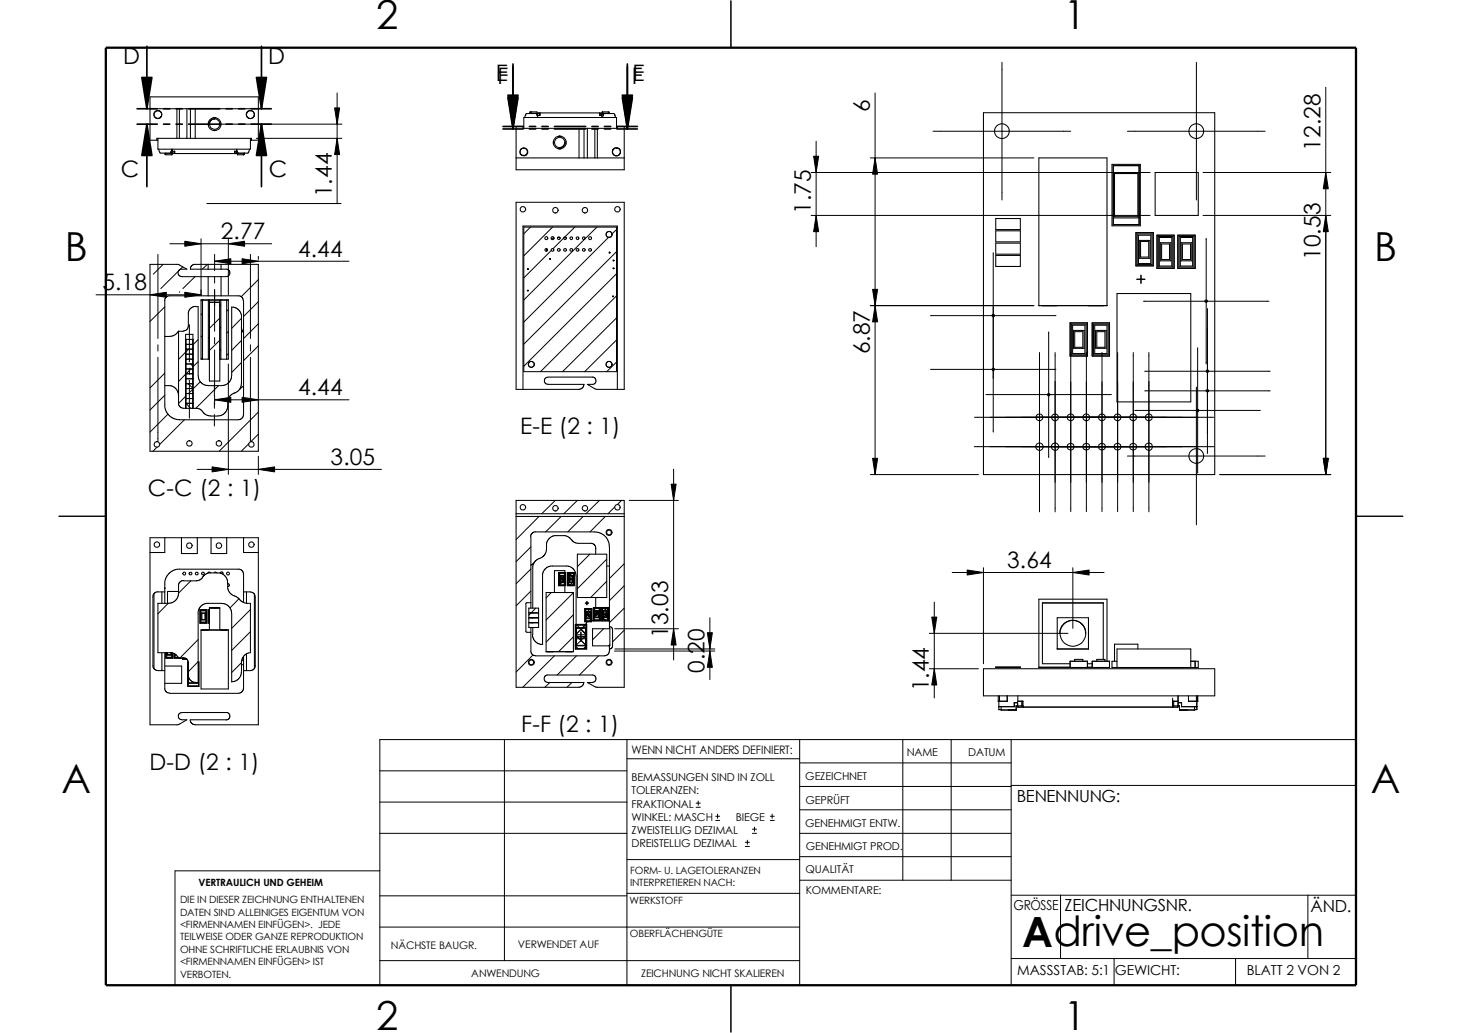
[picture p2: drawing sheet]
<svg xmlns="http://www.w3.org/2000/svg" width="297mm" height="210mm" viewBox="0 0 297 210" stroke-linecap="round" stroke-linejoin="round" font-family="sans-serif">
<g fill="none" stroke="#000" stroke-width=".2">
<path d="M68.5 18.9v22.5M177.8 18.9v77.5M203.6 12.7v27.9M243.1 12.7v27.9M269.4 17.7v78.7M44.6 25.2h24.9M52.1 28.1h17.4M68 21.9h1l-.5 3.3zM68.5 28.1l.5 3.3h-1zM164.8 35.1h68.9M165.3 31.7h1l-.5 3.4zM165.8 28.7v21.4"/>
<path d="M176.8 32.1h33.3M177.8 32.1l.5 3.3h-1zM189.6 26.7h27.9M229.1 26.7h27.9M244.4 35.1h26M269.4 35.1l.5 3.3h-1zM19.5 59.9h21.3M30.5 59.9l3.3-.5v1zM32.1 51.7v17.1M33.1 53.7l-1.9 2M34.5 49.5h20.7M36.5 59.3l-.1 .1"/>
<path d="M37.1 54.2l-4.4 4.4M37.5 59.4l3.3 .5-3.3 .5zM37.5 49l3.3 .5-3.3 .5zM39.6 56.2l-2.4 2.4M40.8 48.5v11.5M42 41.4h27.3M42.1 53.7l-1 1M43.6 53.1l3.3-.5v1zM43.6 51.7v3.3M43.6 56.3v1.2M43.6 58.8v8.5M43.6 53.1h27.3"/>
<path d="M46.4 49.5l3.3-.5v1zM46.4 48.5v11.5M49.2 52.6l3.3 .5-3.3 .5zM50.9 51.7v17.1M52.5 56.8l-3.5 3.5M52.5 52.1v.6M107.8 46.1l-1.4 1.4M112 50.9l-5.6 5.6M112.3 46.1l-5.9 5.9M114.5 48.4l-2.2 2.1M116.8 46.1l-2 2M118.8 48.6l-12.4 12.4"/>
<path d="M121.3 46.1l-2.5 2.5M123.7 48.2l-17.3 17.2M125.3 46.7l-1 .8M125.3 51.1l-18.9 18.8M125.3 55.6l-18.9 18.8M164.8 43.8h68.9M165.8 43.8l.5 3.3h-1zM177.3 58.8h1l-.5 3.3zM201.8 51.4v36.4M244.4 43.8h26M245.1 48.4v25.6M269.4 43.8l.5 3.3h-1z"/>
<path d="M32.1 70.1v1.2M32.1 72.6v17.1M33.5 75.8l-3 3M33.5 62.4l-3 2.9M37.7 76l-1.4 1.5M38.3 78l.9 .9M38.3 71l-2 2M38.5 66v7.5M38.5 74.8v1.3M38.5 77.3v7.7M38.7 74l.5 .4M38.8 75l-1 .9"/>
<path d="M39.2 79.1l-.9 .9M40.3 69l-1.1 1.1M40.3 73.5l-1.1 1M40.7 77.6l-1.5 1.4M41.1 68.2l-.3 .3M41.1 72.6l-.3 .3M41.1 63.7l-.3 .3M42.3 68.6l.2 .2M42.3 64.1l.2 .2M43.6 68.6v1.2M43.6 71.1v11.9M44.4 78.4l-4.6 4.6"/>
<path d="M44.7 64.6l-2.2 2.1M44.7 69.1l-2.2 2.1M44.7 70.9l.2 .2M44.7 66.4l.2 .2M44.7 61.9l.2 .2M46.4 62.9l-.3 .3M46.4 67.4l-.3 .3M46.4 71.9l-.3 .3M46.4 74v22.4M49.1 64.7l-2 2M49.1 69.2l-2 2M49.1 73.7l-2 2"/>
<path d="M50.9 70.1v1.2M50.9 72.6v17.1M52.5 61.3l-3 3M52.5 65.8l-3 3M52.5 70.3l-3 3M125.3 60.1l-15.5 15.4M125.3 64.6l-11 10.9M125.3 69.1l-6.5 6.4M125.3 73.6l-2 1.9M176.8 62.1h33.3M177.8 62.1l.5 3.3h-1zM189.1 75.1h25.4"/>
<path d="M189.1 64.1h25.4M211.2 71.6v32.4M213.1 67.4v25.6M214.4 71.6v32.4M217.5 71.6v32.4M220.7 71.6v32.4M223.9 71.6v32.4M227.1 71.6v32.4M230.2 71.6v32.4M232.3 61.2h25.5M232.6 79.4h25.5M232.6 75.4h25.5"/>
<path d="M233.4 71.6v32.4M243.1 78.7v27.9M243.3 70.7v25.4M245.3 62.7v29.5M31.9 90.8l-.8 .9M33.5 80.3l-3 3M34.1 84.2l-3.6 3.6M37.5 85.3l-5.1 5M37.7 80.5l-1.4 1.5M37.8 82l1 1M40 95.4h37.5M43.1 94.9l3.3 .5-3.3 .5z"/>
<path d="M43.6 84.2v2.4M43.6 81.2l3.3-.5v1zM43.6 81.2h27.3M49.2 80.7l3.3 .5-3.3 .5zM50.5 90.2l-1.5 1.5M52.5 95.4l3.3-.5v1zM52.5 83.7l-8 8M52.5 88.2l-1.5 1.5M52.5 92.7v3.7M136.4 98.4h1l-.5 3.3zM136.9 95.3v38.8M176.8 96.4h22"/>
<path d="M177.3 93.1h1l-.5 3.3zM197.9 90.8h48.8M198 84.8h48.6M200.3 80.2h25.5M229.1 92.7h27.9M230.5 83.4h25.6M247.8 96.4h22.6M268.9 93.1h1l-.5 3.3zM38.8 118l-2.5 2.5M107.9 111.1l-3 3M107.9 115.6l-3 3M109.5 104.9l-4.6 4.7"/>
<path d="M112.8 101.7l-2.7 2.7M113.5 116.6l1.4 1.4M113.5 118.8l.2 .2M113.8 116.4l-.2 .2M114 104.9l-3.1 3.2M114.5 117.9l-.4 .4M114.7 117.7l-1 1M114.8 117.6l-1.2 1.2M114.9 117.6l-1.4 1.4M115.3 118.4l.6 .6M115.5 116.3l1.2 1.2M115.9 116.5l-.4 .5"/>
<path d="M116.5 118.2l-.6 .6M117.3 101.7l-2.7 2.7M118.5 104.9l-3.1 3.2M119.8 112.6l-2.5 2.5M121.8 101.7l-2.8 2.7M123 104.9l-3.1 3.2M123.3 113.6l-6 6M123.3 118.1l-3.3 3.3M124.9 103l-1.4 1.4M126.3 101.7l-.9 .8M126.8 114.6l-3 3M126.8 119l-3 3"/>
<path d="M127.8 101.7h10M193.5 116.3h30.8M196.5 115.8l3.3 .5-3.3 .5zM199.8 115.4v19.5M218 116.3l3.3-.5v1zM218 115.4v12.3M34.2 122.6l-2.1 2.1M40.3 130l-3.7 3.7M40.3 134.5l-2 2M48.6 121.7l-1.9 1.8M49.1 134.7l-2 2M50.9 123.9l-3.8 3.8"/>
<path d="M50.9 128.4l-3.8 3.8M107.9 120.1l-3 3M107.9 124.6l-.5 .4M108.3 133.1l-3.4 3.5M108.8 123.6l-.9 .9M109.4 127.5h.1M111.7 138.7l-1 1M112 120.4l-1 1.1M112.6 133.3l-6.4 6.4M116.2 138.7l-1 1M116.5 129.4l-3 3M116.5 120.4l-5.5 5.6"/>
<path d="M116.5 124.9l-5.5 5.6M116.9 131.2l.7 .7M117 129.1l2.1 2M117 126.9l2.2 2.1M117.1 133.3l-3.9 3.9M118 130.1h.1M118.7 129.4h.1M118.8 124.2l1.4 1.4M118.9 127l-1.9 1.9M119.1 129.1l-2.1 2M119.1 131.3l-.5 .5M119.3 124.4l-.1 .1"/>
<path d="M120 123.7l-1.2 1.1M120.2 125.6l-.7 .7M120.6 123.7l1.4 1.4M120.6 125.9l.2 .3M121.1 124.8h.1M121.2 124.7h.1M121.6 133.3l-3.9 3.9M122 124l-1.4 1.3M122.3 125.3l.8 .9M122.5 123.4l-.2 .3M122.6 123.4l1.1 1.1-1.4 1.4M122.6 127.8l-2.2 2.2"/>
<path d="M123.9 131l-.2 .2M124.8 132.3h20.4M124.9 127.8h12.9M124.9 131.9h20.3M126.8 123.6l-3 2.9M126.8 128.1l-2.3 2.3M136.9 127.8l.5 3.3h-1zM143.7 128.6h1l-.5 3.3zM144.2 132.3l.5 3.3h-1zM144.2 125.5v12.6M188.8 128.7h28.2M188.8 135.9h10"/>
<path d="M189.3 125.4h1l-.5 3.3zM189.8 135.9l.5 3.3h-1zM189.8 122.3v19.5M77.2 156.6h50.2M102.5 150.3v44.9M127.4 154.2h35.1M127.4 150.3v49.9M162.5 155h42.9M162.5 159.8h42.9M162.5 150.3v49.9M183.4 150.3v28.6M193.2 150.3v28.6"/>
<path d="M205.4 159.6h70.1M205.4 150.3v49.9M275.5 150.3h-198.3v49.9M77.2 177h-41.6v23.2M77.2 169.3h50.2M77.2 163h50.2M127.4 174.7h35.1M141.4 164h.9M141.4 163.2h.9M141.9 162.8v.8M145.4 166.7h.8M145.4 165.9h.8"/>
<path d="M145.8 165.4v.9M151.4 172h.9M151.4 171.2h.9M151.8 170.7v.9M152.9 169.3h.8M152.9 168.5h.8M153.3 168.1v.8M156.5 166.7h.8M156.5 165.9h.8M156.9 165.4v.9M162.5 174.1h42.9M162.5 169.3h42.9"/>
<path d="M162.5 178.9h42.9M162.5 164.5h42.9M77.2 188.4h85.3M77.2 182h50.2M77.2 195.2h85.3M127.4 181.5h35.1M205.4 181.9h70.1M205.4 194.8h70.1M215.5 181.9v12.9M226.4 194.8v5.4M251 194.8v5.4M265.7 181.9v12.9"/>
</g>
<g fill="none" stroke="#000" stroke-width=".21">
<path d="M148.5 .2v9.5M30.5 22.1h22M31.9 28.5v-.4h19.2v.4M32.1 28.1v2.2h18.8v-2.2M32.1 28.5h-1.6v-8.8h22v8.8h-1.6M32.3 30.3l.3 .8 2.2 .1M32.7 23.7l-.4 .3-.8-.1-.2-.4 .2-.8 .4-.2 .7 .1 .2 .5-.1 .6M33.5 31.1v.3h.2M34.7 30.9h.1M34.7 30.9l-.1 .2M34.9 30.3l-.2 .6M35 30.9v.2z"/>
<path d="M35 30.9h-.2v.3M35 30.3v.4h.5v.5M35.1 31.1l13 .1M35.4 30.7v.4M35.5 31.1h-.6v.4h-1.2v-.3M35.9 22.1v6M36.4 22.1v6M38 22.1v6M38.7 22.1v6M39.7 22.1v6M42.3 24.9v.6M43.3 24h.6"/>
<path d="M43.3 26.5h.6M43.6 24.2l-.7 .2-.3 .4-.1 .4M44.9 25v.4M47.7 31.1h.5v.4h1.3M47.7 30.7v.4M48.1 30.3l.1 .6M48.1 30.4v.3M48.1 30.7h-.4v.5M48.4 31.1l-.3-.2v.3M48.4 31.1v.1M49.4 31.4h.3M49.4 31.2v.3"/>
<path d="M49.6 31.1v.3M50.7 30.3l-.3 .8-2 .1M51.6 23.6l-.5 .4h-.5l-.5-.5v-.5l.5-.5h.5l.5 .5v.7M104.9 32.1h21.9M106.3 25.7v.4h19.1v-.4M106.4 26.1v-2.2h18.9v2.2M106.4 25.7h-1.5v8.8h21.9v-8.8h-1.5M106.8 23.3l-.2 .6M106.8 23.3h.1M106.8 23.3l.1-.2h2.1l.1 .2M107.7 23.1v-.3l1.4-.1v.4h.6M107.7 23l1.2 .1"/>
<path d="M107.9 22.7v.3M109.1 23.2l.2 .7M109.1 23.3h.1M109.2 23.1l-.1 .2M109.6 23.1v.4M109.7 22.9v.6h-.5v.2M112.4 28.7v.5M113.4 30.2h.6M113.4 27.7h.6M114.8 29l-.4 .8-.7 .2M115 28.7v.6M117.6 26.1v6"/>
<path d="M118.7 26.1v6M119.3 26.1v6M120.9 26.1v6M121.4 26.1v6M121.8 22.9v.6h.5v.4M121.8 23.1h.6v-.4l1.4 .1v.3M121.9 23.1v.4M122.3 23.1v.2M122.6 23.3l-.2 .6M122.6 23.3h.1M122.6 23.3l.1-.2h2.1l.1 .2M123.6 22.7v.3"/>
<path d="M123.8 23h-1.2v.3h-.3v-.4h-13v.2M124.9 23.2l.1 .7M124.9 23.3h.1M199.8 22.9h47v73.5h-47zM225.9 33.4h5.8v12.5h-5.8zM226.2 33.7h5.2v12h-5.2zM226.2 35.1h5.2M226.4 35.3h4.8v8.7h-4.8zM234.7 35.1h8.8v8.7h-8.8zM42.3 53.7v1M42.3 56.2v3.9M44.9 53.7v1"/>
<path d="M44.9 56.2v3.9M46 56.2l.4-.2 .3-.5-.1-.6-.4-.2h-7.5v-.3l.2-.3 .5-.4h13.1v38h-22v-38h5.7l1.8 1h-1.3l-.4 .2-.1 .9 .4 .3 .4 .1h9M104.9 41.1h21.9v38l-5.9-.1-1.6-.9h1.3l.3-.2 .2-.8-.5-.5h-9.3l-.5 .2-.2 .3 .2 .8 .5 .2h7.4l-.2 .6-.3 .3-.6 .1h-12.7zM106.4 46.1h18.9v29.4h-18.9zM107.1 59h.2l.1 .1h-.2zM111 50.5v.6M111.6 52.6l.2-.1v.2h-.1zM112.5 48.3l-.5 .3M112.8 43.3h.1M113.3 48.3h.5M114.6 48.3h.5M118.7 43.3h.2"/>
<path d="M123.7 51.3l.1-.1 .1 .2zM123.8 51.2v.2M124.5 54.5l.2-.1 .1 .2h-.2zM202.3 44.4h5v2.3h-5zM202.3 46.9h5v2.2h-5zM202.3 49.4h5v2.2h-5zM202.3 51.9h5v2.2h-5zM226.2 44.3h5.2M226.2 45.6h5.2M226.9 59.6h15v22.1h-15zM230.8 47.3h3.5v6.7h-3.5zM231 56.7h1.6"/>
<path d="M231 56.8h1.6M231.1 47.5h3v6.3h-3zM231.3 47.8h2.5v5.8h-2.5zM231.5 48.9h2.1v3.6h-2.1zM231.7 49.1h1.7v3.1h-1.7zM231.8 55.9v1.7M235.1 47.8h3.4v6.7h-3.4zM235.3 48h3v6.3h-3zM235.5 48.3h2.6v5.8h-2.6zM235.8 49.3h2.1v3.7h-2.1zM236 49.6h1.6v3.1h-1.6zM239.3 47.8h3.5v6.7h-3.5z"/>
<path d="M239.6 48h3v6.3h-3zM239.8 48.3h2.5v5.8h-2.5zM240 49.3h2.1v3.7h-2.1zM240.2 49.6h1.7v3.1h-1.7zM33.5 78.4h1.2l.7 .3 .5 .5 .4 1.1M36.2 67.3l-.4 .6-.6 .3-1.7 .2M37.3 67.3h-1v14.9l.1 .3 .3 .3 .6 .2h3l.5 .3 .9 .9 .7 .3h2.3l.7-.3 .5-.5 .3-.8 .2-1.8 .5-.8 .8-.4M37.8 73h1.4M37.8 80h1.4M37.8 79h1.4M37.8 78h1.4M37.8 77h1.4"/>
<path d="M37.8 75.9h1.4M37.8 75h1.4M37.8 74h1.4M37.8 72h1.4M37.8 71h1.4M37.8 70h1.4M37.8 69h1.4M39.8 62.3h.5v14.6l.6 1 .8 .4 3.4 .1M39.8 62.3l-.8 .1-.6 .6-.1 .4-.1 3.1-.3 .6-.6 .2M41.1 61v12M42.3 61v12M42.5 61v16.4h2.2v-16.4"/>
<path d="M42.5 61.4h2.2M44.9 61v12M45.1 78.3l.7-.1 .6-.3 .3-.4 .3-.7 .1-14.4h.4l.8 .4 .5 .6 .3 .6v14l-.4 1.1-.5 .5-.6 .2M46.1 61v12M46.4 61v12h-1.7M46.4 61h-5.6v12h1.7M49.1 66.4v.5l.3 .7M49.4 61.1l-.2-.6-.5-.4h-14.5l-.6 .5-.1 22.2 .4 1.1 .9 .9 .7 .3 1 .2h12l.5-.2 .3-.3 .2-.5v-23.2M49.5 78.5l-.5 .3-.3 .4M106.3 79.1v-33.2h19.1v33.2M124.5 60.2l.1-.1v.2h-.1zM217.4 65.6h3.5v6.7h-3.5z"/>
<path d="M217.7 65.9h3v6.2h-3zM217.9 66.1h2.5v5.7h-2.5zM218.1 67.1h2.2v3.7h-2.2zM218.4 67.4h1.6v3.2h-1.6zM221.9 65.6h3.5v6.7h-3.5zM222.2 65.9h3v6.2h-3zM222.4 66.1h2.5v5.7h-2.5zM222.6 67.1h2.1v3.7h-2.1zM222.8 67.4h1.7v3.2h-1.7zM224.9 62.1v-30h-13.8v30h13.9M244.8 61.1l.3-.1 .2 .2-.3 .2zM245.1 79.3l.3-.1a.26 .26 0 0 1 .1 .4 .26 .26 0 0 1-.4-.1z"/>
<path d="M37.7 83v-15.1h1.5v15.1M37.8 82h1.4M37.8 81h1.4M38.4 89.6h.2M44.4 89.6h.2M243.1 83.2a.26 .26 0 0 1 .4 .1 .26 .26 0 0 1-.1 .4l-.3-.2zM12 104.9h9.5M33.5 119.4v.2M33.5 109.3v3h-3M36.9 109.3v3.2h3.2v-3.2M37.2 116.4l.2-.2 .2 .1 .1 .4a.3 .3 0 0 1-.4 .1 .3 .3 0 0 1-.1-.4zM37.3 118l-.6 .1-.4 .5v2"/>
<path d="M38.5 116.4l.4-.1 .1 .2-.1 .3-.4-.1zM39.7 116.4l.4-.1 .2 .2-.2 .3-.4-.1zM41 116.4l.4-.1 .1 .2-.1 .3-.4-.1zM42.8 116.4l-.4-.2-.2 .3M42.8 116.4l-1.1 .3-.9 1-.5 .3h-3M42.8 116.4h1.9l.7 .3 .7 .8 .1 .9M42.9 109.3v3.2h3.2v-3.2M43.5 116.4l.4-.2 .1 .2M44.7 116.5a.31 .31 0 0 1 .5-.2 .31 .31 0 0 1 .1 .4M46.1 116.4l.2-.2 .2 .1 .1 .4a.3 .3 0 0 1-.4 .1 .3 .3 0 0 1-.1-.4zM46.2 118.6a.3 .3 0 0 1 .4 .3 .3 .3 0 0 1-.3 .3M46.3 119.2v.6l.3 .5 .5 .6 .9 .3 1.4 1.2 1.5 .2v10l-.9 .3-.8 1-.3 3.3-.7 1-1.1 .4v-14l-.2-.7-.5-.8-.8-.4-3.3-.1h-.6l-.7 .4-.5 .6-.2 .6v14.5l-.9-.1-.5-.2-.5-.6-.1-.6"/>
<path d="M46.3 118.4v.8M49.5 109.3v3h3M104.9 104.4h21.9M104.9 104.9h21.9M107.9 109.1v14.5M108.6 114.2l-.7 .7M112.8 103.8h.1M113.5 116.3h1.4v2.7h-1.4zM113.6 116.4h1.2v2.5h-1.2zM113.7 116.5h1v2.3h-1zM113.7 116.9h.9v1.5h-.9M113.9 117.1h.6v1.2h-.6z"/>
<path d="M113.9 117.6h.6M113.9 117.7h.6M114.2 117.3v.7M114.8 116.3v-.3h-2.2v4.4M114.8 119v1.4M115.3 116.3h1.4v2.7h-1.4zM115.4 116.4h1.2v2.5h-1.2zM115.5 116.5h1v2.3h-1zM115.6 116.9h.8v1.5h-.8zM115.7 117.1h.6v1.2h-.6zM115.7 117.6h.6M115.7 117.7h.6"/>
<path d="M116 117.3v.7M116.1 109.7l-.5-.6-.8-.3h-2.2l-.7 .3-.6 .6-.2 .5-.1 1.5-.3 1-.7 .6-.9 .4-.6 .6-.3 .7v8.6M116.2 109.7l.3 .4 .5 .3h3.4l.5 .4 .2 .6M117.3 112.6h6v8.8h-6zM118.7 103.8h.2M120.9 108.1l.6 .1 1.2 .5 .8 1 .3 .9v17.2M120.9 108.1h-12.4l-.6 .4-.1 .6M121 111.4v1.2M123.3 115h.5M275.5 104.9h9.5M31.3 120.7v15.2M32.9 120.3v2.3"/>
<path d="M32.9 132.6v3.7M33.5 120.3h-1.7l-.3 .1-.4 .6v14.5l.1 .3 .6 .4 1.7 .1M33.5 132.6v7.5l.3 .5 .7 .2M33.5 135.3h3.4v3.6h-3.4M33.7 132.6v1.1h1.4v-1M33.8 132.6v1h1.2v-.9M33.9 132.6v1h1v-1M33.9 132.6v.5h.9v-.5M34 132.6v.4h.7v-.4M34.5 132.6l1.1 .3 .7 .8 1.5 .1 .3 .4 .2 .5M35.4 132.8v.9h1.4M35.5 132.8v.8h.7"/>
<path d="M35.6 132.9v.7h.6M35.6 133v.1h.3M36.2 120.6v.6l-.3 .5-.9 .8-2.9 .1v10h2.4M36.3 120.2h-2.3v2.4M37.1 133.7v.2h.9M37.2 133.7v.2h.6M37.3 133.7h.3M38.2 134.6v4.8h2.1v-4.8M38.2 138.9h2.1M38.2 135.1h.1M38.2 134.6h.1M38.3 134.5h-.2v5h2.3v-5h-.1"/>
<path d="M38.3 137.5v1.2h1.9M40.3 135.1h.1M40.6 123.9h1.4v2.7h-1.4zM40.7 124h1.2v2.5h-1.2zM40.8 124.1h1v2.3h-1zM40.9 124.5h.8v1.5h-.8zM41 124.6h.7v1.3h-.7zM42.5 123.5h2.2zM42.5 123.5v4.5M42.5 124h.1M42.5 126.5h.1M42.5 123.9h-.1v2.7h.1"/>
<path d="M44.7 123.5v4.5M46.4 128v12h-5.6v-12h5.6M49.1 135.1h.4M49.1 134.2h.4M49.1 134.1h.4M49.5 133.4v6.5l-.2 .5-.5 .4-14.3 .1M49.5 122.4v-5.7l-.2-.6-.3-.3-.3-.1h-12.7l-.8 .2-.7 .5-.9 1.2-.1 .6v4.4M49.5 120.3h1.4M50.1 120.3v2.3M50.1 132.9v3.4M50.9 120.3l.4 .1 .3 .2 .3 .7v14M51.7 120.7v15.2"/>
<path d="M51.9 135.3l-.2 .5-.4 .4-1.8 .1M107.4 125.6h2v.9h-2zM107.4 126.6h2v.9h-2zM107.4 123.6h2v.9h-2zM107.4 124.6h2v.9h-2zM107.9 127.5v5l.3 .5 .3 .2 14.3 .1 .6-.2 .3-.4 .1-1.5M107.9 122.5l-1.1 .1v5.8l1.1 .1M107.9 124.5v.1M107.9 125.5v.1M107.9 126.5v.1M108.2 126.5v.1M108.2 124.5v.1"/>
<path d="M108.2 125.5v.1M108.2 127.5v1.4M111 120.4h5.5v12h-5.5zM116.9 126.9h2.3v5h-2.3zM117 127h2.1v4.8h-2.1zM117 131.2h2.1M117 127.6h2.1M117 126.9v-9.9l-.1-.7-.5-.8-1-.5h-3.6l-1 .5-.6 1.1v14.4l-.7-.1-.6-.4-.5-.7-.2-.9M117.1 127.6h1.9v3.5h-1.9zM117.1 129.4h1.9M117.2 129h1.7v.8h-1.7zM118 128.4v1.9"/>
<path d="M118.6 138.7l-.3 .7-.7 .3h-12.7v-38h21.9v38l-5.8-.1-1.7-.9h1.1l.5-.3 .2-.7-.5-.5h-9.5l-.5 .5 .1 .7 .6 .3h7.4M118.8 123.7h1.4v2.6h-1.4zM118.9 122.6h.7M119 123.7h1.1v2.5h-1.1zM119 123.8h1.1v2.4h-1.1zM119.1 124.2h.9v1.5h-.9zM119.2 124.4h.7v1.2h-.7zM119.2 125h.7M119.2 122.2v.7M119.4 126.3l-.4 .6M119.5 124.7v.6M120.2 126.1h.4"/>
<path d="M120.4 127.8h3.5v3.4h-3.5zM120.6 123.4h1.4v2.8h-1.4zM120.6 123.5h1.2v2.5h-1.2zM120.7 123.7h1v2.2h-1zM120.8 124.1h.9v1.4h-.9zM120.9 124.2h.7v1.2h-.7zM120.9 124.8h.7M121 121.4v2M121.2 124.5v.6M122.3 125.1l-.3 .1M122.3 123.4h1.4v2.8h-1.4zM122.3 123.5h1.2v2.5h-1.2z"/>
<path d="M122.4 123.7h1v2.2h-1zM122.5 124.1h.9v1.4h-.9zM122.6 124.2h.7v1.2h-.7zM122.6 124.8h.7M122.9 124.5v.6M123.7 125h.1M123.8 127.4h.4l.3 .5v3.5l-.3 .4-.4 .1M199.8 135.9h47v5.5h-47zM202.3 135.5h5v.1h-5zM217.4 135.6v-1.2h3.5v1.2M218 126.1l-1 .1-.9 .6-.6 1-.2 .9M218 126.1l.9 .1 .9 .6 .5 .8 .3 1.1"/>
<path d="M218.4 134.4v-.4h1.6v.4M220.9 134.9h1M221.1 131.9v-6.4h-6.3v6.4h6.4M222.8 134.4v-.4h1.7v.4M224.2 122.5v11.5M224.2 122.5h-12.4v12.4h5.6M224.9 134.4v-12.6h-13.8v13.8h14.3v-1.2h-3.5v1.2M226.9 135.6v-3.7h15v3.7M226.9 134.4h-1v1.2h17.6v-1.2h-1.6M231.2 131.9v-1h-4.8v3.5M242.8 134.4v1.2M37 144.8l-.5 .1-.3 .4 .2 .7 .6 .3h1l-1.7 .9-5.8 .1v-38h22v38h-12.8l-.6-.2-.3-.3-.2-.5"/>
<path d="M37 144.8h9.2l.4 .2 .1 .5-.1 .5-.6 .3h-7.3M202.8 141.4v1.1h1.9M202.9 143.6h3.2M202.9 142.5v1.7h.5M203.1 141.4v1.1M204.6 141.4v1.1M206.8 143.4v-.6h-.7v.8M206.8 141.4v1.1h1.1v1.2M206.8 143.4v.3h32.5M207.6 142.5v.9M207.9 143.4h-1.4v.9h-3.1v-.7M238.2 142.5h1.2"/>
<path d="M238.2 141.9v1.8M238.2 143.4h1.4v.9h3.1M238.5 142.5v.9M239.3 143.4v.3M239.3 141.4v1.1M239.3 143.4v-.6h.8v.8h3.1M241.5 141.4v1.1h1.9l-.1-1.1M242.7 144.2h.5M242.7 143.6v.7M243.1 141.4v1.1M243.2 142.5v1.7M148.5 200.2v9.5"/>
<circle cx="32.1" cy="23.3" r=".8"/>
<circle cx="43.6" cy="25.2" r="1.31"/>
<circle cx="43.6" cy="25.2" r="1.05"/>
<circle cx="50.9" cy="23.3" r=".79"/>
<circle cx="106.4" cy="30.9" r=".8"/>
<circle cx="106.4" cy="30.8" r=".76"/>
<circle cx="113.7" cy="29" r="1.05"/>
<circle cx="113.7" cy="28.9" r="1.3"/>
<circle cx="125.2" cy="30.9" r=".78"/>
<circle cx="125.3" cy="30.9" r=".82"/>
<circle cx="203.6" cy="26.6" r="1.49"/>
<circle cx="243.1" cy="26.6" r="1.49"/>
<circle cx="106.2" cy="42.5" r=".56"/>
<circle cx="107.3" cy="54.7" r=".11"/>
<circle cx="111" cy="50.8" r=".26"/>
<circle cx="111" cy="48.4" r=".29"/>
<circle cx="112.3" cy="50.8" r=".26"/>
<circle cx="112.3" cy="48.4" r=".29"/>
<circle cx="112.8" cy="42.7" r=".56"/>
<circle cx="113.5" cy="48.4" r=".26"/>
<circle cx="113.5" cy="50.8" r=".26"/>
<circle cx="114.8" cy="50.8" r=".26"/>
<circle cx="114.8" cy="48.4" r=".26"/>
<circle cx="116.1" cy="50.8" r=".26"/>
<circle cx="116.1" cy="48.4" r=".26"/>
<circle cx="117.3" cy="48.4" r=".26"/>
<circle cx="117.3" cy="50.8" r=".26"/>
<circle cx="118.6" cy="50.8" r=".26"/>
<circle cx="118.6" cy="48.4" r=".26"/>
<circle cx="118.8" cy="42.7" r=".55"/>
<circle cx="119.9" cy="50.8" r=".26"/>
<circle cx="119.9" cy="48.4" r=".29"/>
<circle cx="123.7" cy="47.6" r=".6"/>
<circle cx="124.7" cy="52.9" r=".11"/>
<circle cx="125.4" cy="42.5" r=".54"/>
<circle cx="107.9" cy="74" r=".59"/>
<circle cx="123.7" cy="74" r=".59"/>
<circle cx="201.8" cy="64.1" r=".25"/>
<circle cx="201.8" cy="75.1" r=".24"/>
<circle cx="245.3" cy="75.4" r=".25"/>
<circle cx="31.9" cy="90.3" r=".56"/>
<circle cx="38.5" cy="90.1" r=".56"/>
<circle cx="44.5" cy="90.1" r=".56"/>
<circle cx="51.1" cy="90.3" r=".56"/>
<circle cx="211.2" cy="84.8" r=".7"/>
<circle cx="211.2" cy="90.8" r=".73"/>
<circle cx="213.1" cy="80.2" r=".25"/>
<circle cx="214.4" cy="84.8" r=".7"/>
<circle cx="214.4" cy="90.8" r=".73"/>
<circle cx="217.5" cy="84.8" r=".7"/>
<circle cx="217.5" cy="90.8" r=".68"/>
<circle cx="220.7" cy="84.8" r=".7"/>
<circle cx="220.7" cy="90.8" r=".68"/>
<circle cx="223.9" cy="84.8" r=".7"/>
<circle cx="223.9" cy="90.8" r=".68"/>
<circle cx="227.1" cy="84.8" r=".7"/>
<circle cx="227.1" cy="90.8" r=".68"/>
<circle cx="230.2" cy="84.8" r=".7"/>
<circle cx="230.2" cy="90.8" r=".68"/>
<circle cx="233.4" cy="84.8" r=".7"/>
<circle cx="233.4" cy="90.8" r=".73"/>
<circle cx="243.1" cy="92.6" r="1.49"/>
<circle cx="31.9" cy="110.7" r=".54"/>
<circle cx="38.5" cy="110.9" r=".55"/>
<circle cx="44.5" cy="110.9" r=".56"/>
<circle cx="51.1" cy="110.7" r=".55"/>
<circle cx="106.2" cy="103.1" r=".56"/>
<circle cx="112.8" cy="103.3" r=".56"/>
<circle cx="118.8" cy="103.3" r=".54"/>
<circle cx="123.7" cy="108.2" r=".48"/>
<circle cx="123.7" cy="108.2" r=".6"/>
<circle cx="125.4" cy="103.1" r=".55"/>
<circle cx="107.9" cy="134.6" r=".6"/>
<circle cx="107.9" cy="134.6" r=".47"/>
<circle cx="123.7" cy="134.6" r=".6"/>
<circle cx="123.7" cy="134.6" r=".47"/>
<circle cx="218" cy="128.7" r="2.62"/>
</g>
<path d="M21.5 9.7h254v190.5h-254z" fill="none" stroke="#000" stroke-width=".47"/>
<g fill="#000">
<path d="M28.8 15.7h2.1l-1.1 6.4zM29.8 25.2l1.1 6.4h-2.1zM52.1 15.7h2l-1 6.4zM53.1 25.2l1 6.4h-2zM68.5 28.1l.5 3.3h-1zM68 21.9h1l-.5 3.3zM103.2 19.9h2l-1 6.3zM103.2 19.3h2l-1 6.4zM126.4 19.9h2.1l-1 6.3zM126.4 19.3h2.1l-1 6.4zM165.3 31.7h1l-.5 3.4zM177.8 32.1l.5 3.3h-1z"/>
<path d="M269.4 35.1l.5 3.3h-1zM30.5 59.9l3.3-.5v1zM37.5 59.4l3.3 .5-3.3 .5zM37.5 49l3.3 .5-3.3 .5zM43.6 53.1l3.3-.5v1zM46.4 49.5l3.3-.5v1zM49.2 52.6l3.3 .5-3.3 .5zM165.8 43.8l.5 3.3h-1zM269.4 43.8l.5 3.3h-1zM177.8 62.1l.5 3.3h-1zM177.3 58.8h1l-.5 3.3zM43.6 81.2l3.3-.5v1z"/>
<path d="M43.1 94.9l3.3 .5-3.3 .5zM52.5 95.4l3.3-.5v1zM49.2 80.7l3.3 .5-3.3 .5zM177.3 93.1h1l-.5 3.3zM268.9 93.1h1l-.5 3.3zM136.4 98.4h1l-.5 3.3zM196.5 115.8l3.3 .5-3.3 .5zM218 116.3l3.3-.5v1zM136.9 127.8l.5 3.3h-1zM144.2 132.3l.5 3.3h-1zM143.7 128.6h1l-.5 3.3zM189.3 125.4h1l-.5 3.3z"/>
<path d="M189.8 135.9l.5 3.3h-1z"/>
</g>
<g fill="none" stroke="#000" stroke-width=".34">
<path d="M28.8 15.7h2.1l-1.1 6.4zM29.8 9.4v12.7M52.1 15.7h2l-1 6.4zM53.1 9.4v12.7M103.2 19.9h2l-1 6.3zM103.2 19.3h2l-1 6.4zM104.2 13v13.2M126.4 19.9h2.1l-1 6.3zM126.4 19.3h2.1l-1 6.4zM127.5 13v13.2M27.9 22.1h4.1M27.9 25.2h4.1"/>
<path d="M29.8 25.2l1.1 6.4h-2.1zM29.8 25.2v12.7M33.2 22.1h1.3M33.2 25.2h1.3M35.8 22.1h1.2M35.8 25.2h1.2M38.3 22.1h6.4M38.3 25.2h6.4M45.9 22.1h1.3M45.9 25.2h1.3M48.5 22.1h1.2M48.5 25.2h1.2"/>
<path d="M51 22.1h4.1M51 25.2h4.1M53.1 25.2l1 6.4h-2zM53.1 25.2v12.7M102.2 26.2h4.1M102.2 25.7h4.1M107.6 26.2h1.2M107.6 25.7h1.2M110.1 26.2h1.3M110.1 25.7h1.3M112.6 26.2h6.4M112.6 25.7h6.4"/>
<path d="M120.3 26.2h1.2M120.3 25.7h1.2M122.8 26.2h1.3M122.8 25.7h1.3M125.3 26.2h4.2M125.3 25.7h4.2"/>
</g>
<text font-size="8.5" x="207.7" y="192.5">Adrive_position</text>
<g font-size="8.1">
<text x="76.4" y="5.8">2</text>
<text x="216.1" y="5.8">1</text>
<text x="13.2" y="53.1">B</text>
<text x="279.2" y="53.1">B</text>
<text x="12.5" y="161.1">A</text>
<text x="278.5" y="161.1">A</text>
<text x="76.4" y="209.3">2</text>
<text x="216.1" y="209.3">1</text>
</g>
<g font-size="4.6">
<text x="25" y="13">D</text>
<text x="54.5" y="13">D</text>
<text x="100.8" y="16.6">E</text>
<text x="101" y="17.1">F</text>
<text x="128.4" y="17.1">F</text>
<text x="128.5" y="16.6">E</text>
<text x="176.7" y="22.7" transform="rotate(-90 176.7 22.7)">6</text>
<text x="24.6" y="36">C</text>
<text x="54.6" y="36">C</text>
<text x="268.3" y="30.6" transform="rotate(-90 268.3 30.6)">12.28</text>
<text x="67.4" y="40.1" transform="rotate(-90 67.4 40.1)">1.44</text>
<text x="164.7" y="43.5" transform="rotate(-90 164.7 43.5)">1.75</text>
<text x="44.9" y="48.6">2.77</text>
<text x="60.6" y="52.2">4.44</text>
<text x="268.3" y="52.8" transform="rotate(-90 268.3 52.8)">10.53</text>
<text x="20.8" y="59">5.18</text>
<text x="176.7" y="72" transform="rotate(-90 176.7 72)">6.87</text>
<text x="60.6" y="80.3">4.44</text>
<text x="105.7" y="88.3">E-E (2 : 1)</text>
<text x="67.2" y="94.4">3.05</text>
<text x="30" y="100.8">C-C (2 : 1)</text>
<text x="204.6" y="115.4">3.64</text>
<text x="135.8" y="129.6" transform="rotate(-90 135.8 129.6)">13.03</text>
<text x="143.1" y="136.8" transform="rotate(-90 143.1 136.8)">0.20</text>
<text x="188.7" y="140.5" transform="rotate(-90 188.7 140.5)">1.44</text>
<text x="105.9" y="148.8">F-F (2 : 1)</text>
<text x="30.3" y="156.4">D-D (2 : 1)</text>
</g>
<g font-size="3.4">
<text x="206.6" y="163">BENENNUNG:</text>
<text x="216.3" y="185.1">ZEICHNUNGSNR.</text>
<text x="266.3" y="185.3">ÄND.</text>
</g>
<g font-size="2.8">
<text x="205.9" y="184.8">GRÖSSE</text>
<text x="206.7" y="198.2">MASSSTAB: 5:1</text>
<text x="226.5" y="198.2">GEWICHT:</text>
<text x="253.3" y="198.1">BLATT 2 VON 2</text>
</g>
<text font-size="2.4" x="128.3" y="153.2">WENN NICHT ANDERS DEFINIERT:</text>
<g font-size="2.2">
<text x="184.2" y="153.7">NAME</text>
<text x="196.7" y="153.7">DATUM</text>
<text x="128.3" y="158.8">BEMASSUNGEN SIND IN ZOLL</text>
<text x="128.3" y="161.4">TOLERANZEN:</text>
<text x="163.6" y="158.5">GEZEICHNET</text>
<text x="128.3" y="164.1">FRAKTIONAL</text>
<text x="128.3" y="166.8">WINKEL: MASCH</text>
<text x="149.5" y="166.8">BIEGE</text>
<text x="163.6" y="168">GENEHMIGT ENTW.</text>
<text x="163.7" y="163.3">GEPRÜFT</text>
<text x="128.3" y="169.4">ZWEISTELLIG DEZIMAL</text>
<text x="128.3" y="172">DREISTELLIG DEZIMAL</text>
<text x="163.7" y="172.7">GENEHMIGT PROD.</text>
<text x="163.7" y="177.5">QUALITÄT</text>
<text x="163.7" y="181.7">KOMMENTARE:</text>
</g>
<g font-size="2.1">
<text x="79.4" y="192.7">NÄCHSTE BAUGR.</text>
<text x="105.2" y="192.7">VERWENDET AUF</text>
<text x="95.8" y="198.5">ANWENDUNG</text>
<text x="130.3" y="198.6">ZEICHNUNG NICHT SKALIEREN</text>
</g>
<g font-size="2">
<text x="40.3" y="180">VERTRAULICH UND GEHEIM</text>
<text x="128" y="177.6">FORM- U. LAGETOLERANZEN</text>
<text x="36.6" y="183.5">DIE IN DIESER ZEICHNUNG ENTHALTENEN</text>
<text x="127.9" y="183.6">WERKSTOFF</text>
<text x="128" y="180.1">INTERPRETIEREN NACH:</text>
<text x="36.6" y="186.1">DATEN SIND ALLEINIGES EIGENTUM VON</text>
<text x="36.6" y="188.6">&lt;FIRMENNAMEN EINFÜGEN&gt;. JEDE</text>
<text x="36.6" y="191.1">TEILWEISE ODER GANZE REPRODUKTION</text>
<text x="128" y="190.5">OBERFLÄCHENGÜTE</text>
<text x="36.6" y="193.6">OHNE SCHRIFTLICHE ERLAUBNIS VON</text>
<text x="36.6" y="196.1">&lt;FIRMENNAMEN EINFÜGEN&gt; IST</text>
<text x="36.6" y="198.7">VERBOTEN.</text>
</g>
</svg>
